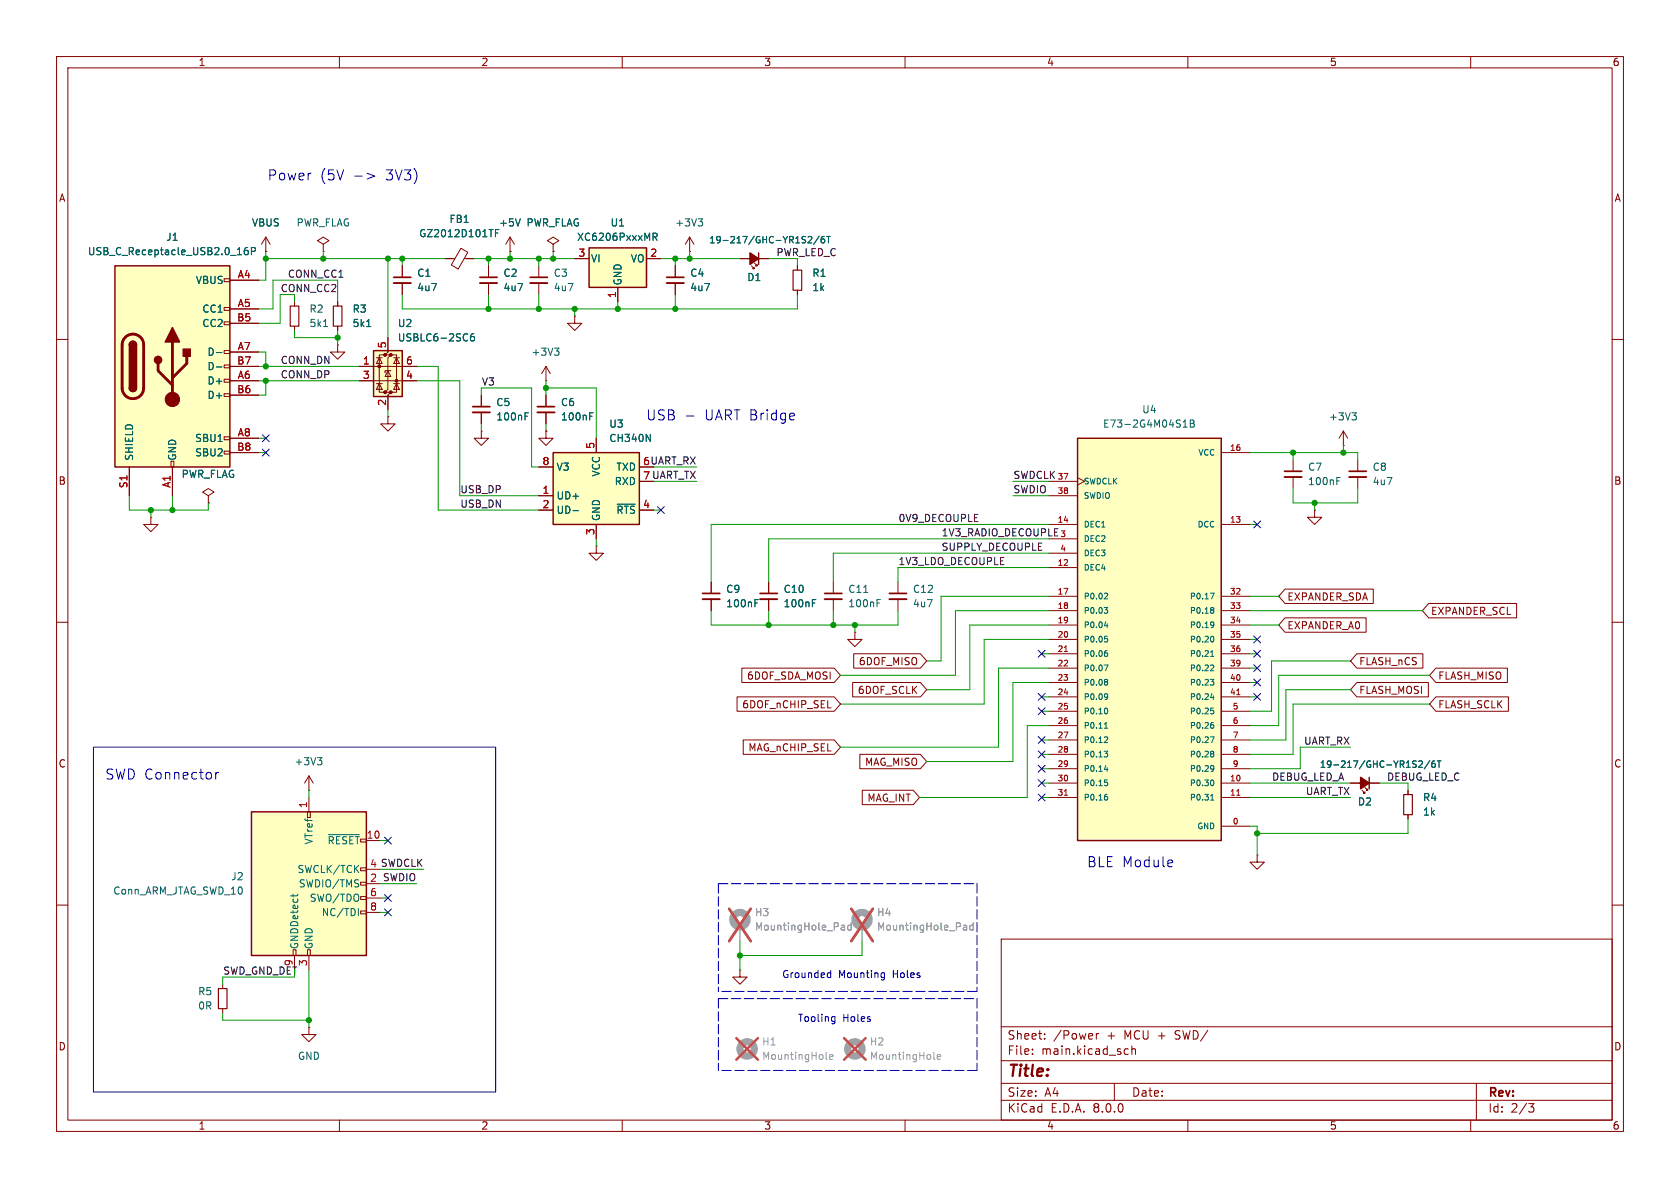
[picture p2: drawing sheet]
<svg xmlns="http://www.w3.org/2000/svg" width="297mm" height="210mm" viewBox="0 0 297 210" stroke-linecap="round" stroke-linejoin="round" font-family="sans-serif">
<g fill="none" stroke="#840000" stroke-width=".18">
<path d="M10 10h277v190h-277zM12 12h273v186h-273zM60 10v2M110 10v2M160 10v2M210 10v2M260 10v2M10 60h2M47 44.5h.1M47 41.9l-.8 1.3M47 41.9v2.6M47 41.9l.8 1.3"/>
<path d="M52.1 53.3v.8M52.1 57.7v.7M59.7 53.3v.8M59.7 57.7v.7M86.4 47v2M86.4 50v2.1M285 60h2M36.8 87.6l1-.6-1-.6-1 .6 1 .6v1.3M36.8 88.9h.1M240 81.3v2M240 84.3v2.1M10 110h2"/>
<path d="M285 110h2M10 160h2M285 160h2M130.8 171.5v1.2h1.3l-1.3 1.3-1.3-1.3h1.3M130.8 171.5h.1M177 166h108v32h-108zM60 198v2M110 198v2M160 198v2M177 194.5h108M177 191.5h108M177 187.5h108"/>
<path d="M177 181.5h108M182.5 186.3v.1M182.5 185.5v.1M184.7 183.6v.1M184.7 182.8v.1M193.8 182.7v1M194.2 182.7l-.2 .1-.2 .2M197 191.5v3M199 185.4l.5 .1M199.5 186.3l-.5 .1M200.1 185.5l.2-.1 .4 .1v.9M200.1 184.9v1.5"/>
<path d="M210 198v2M260 198v2M261 191.5v6.5M270.2 195.1h1l-.5 .6 .4 .1 .1 .5-.3 .3h-.4"/>
</g>
<path d="M51.3 54.1h1.5v3.6h-1.5zM58.9 54.1h1.6v3.6h-1.6z" fill="none" stroke="#840000" stroke-width=".2"/>
<path d="M57.2 57.7h.7M64.8 57.7h.7" fill="none" stroke="#006464" stroke-width=".18"/>
<path d="M84.8 50h3.1M238.5 84.3h3.1" fill="none" stroke="#840000" stroke-width=".33"/>
<path d="M84.8 49h3.1M238.5 83.3h3.1" fill="none" stroke="#840000" stroke-width=".3"/>
<path d="M190.5 77.5h25.4v71.1h-25.4z" fill="#ffffc2"/>
<path d="M190.5 77.5h25.4v71.1h-25.4z" fill="none" stroke="#840000" stroke-width=".25"/>
<g fill="none" stroke="#840000" stroke-width=".18">
<path d="M57.1 43.2l1.1-.7-1.1-.6-1 .6 1 .7v1.3M57.1 44.5h.1M59.7 61v1.2h1.3l-1.3 1.3-1.3-1.3h1.3M59.7 61h.1M237.5 78.7h.1M237.5 76.2l-.8 1.3M237.5 76.2v2.5M237.5 76.2l.8 1.3M185.4 92.7h5.1M185.4 95.3h5.1M185.4 85.1h5.1M185.4 87.6h5.1"/>
<path d="M185.4 97.8h5.1M190.5 84.5l1.3 .6-1.3 .6M215.9 92.7h5.1M215.9 80h5.1M228.6 81.3v2M228.6 84.3v2.1M151.1 111.8v1.2h1.3l-1.3 1.3-1.2-1.3h1.2M151.1 111.8h.1M158.7 102.9v2M158.7 105.9v2.1M185.4 100.3h5.1M185.4 105.4h5.1"/>
<path d="M185.4 108h5.1M185.4 110.5h5.1M185.4 113h5.1M185.4 115.6h5.1M185.4 118.1h5.1M215.9 105.4h5.1M215.9 108h5.1M215.9 110.5h5.1M215.9 113h5.1M215.9 115.6h5.1M215.9 118.1h5.1M185.4 138.4h5.1"/>
<path d="M185.4 120.7h5.1M185.4 123.2h5.1M185.4 125.7h5.1M185.4 128.3h5.1M185.4 130.8h5.1M185.4 133.4h5.1M185.4 135.9h5.1M215.9 138.4h5.1M215.9 120.7h5.1M215.9 123.2h5.1M215.9 125.7h5.1M215.9 128.3h5.1"/>
<path d="M215.9 130.8h5.1M215.9 133.4h5.1M215.9 135.9h5.1M185.4 141h5.1M215.9 141h5.1M215.9 146.1h5.1M222.2 151.1v1.3h1.3l-1.3 1.3-1.2-1.3h1.2M222.2 151.1h.1"/>
</g>
<g fill="none" stroke="#006464" stroke-width=".18">
<path d="M209.2 75.5h.7M209.3 74.5l.2-.3v1.3M210.4 74.2h.5l.2 .3-.2 .3 .2 .2 .1 .3-.3 .2h-.5zM210.4 74.8h.5M239 73h.8l-.4 .5M239.5 73.5l.3 .2v.3l-.3 .2M236.3 85h.5M236.3 84.4h.6M195.2 107.4h.6l-.3 .4M195.2 117.6h.7l-.5 1M195.2 110.6h.7M195.3 112.5h.5"/>
<path d="M195.5 115h.2M195.6 104.9l.2 .1v.3l-.6 .6h.6M195.6 107.8l.2 .2v.2l-.2 .2M195.6 112.9l.2 .2v.2l-.2 .2M195.6 115.4l.2 .2v.2l-.2 .2M195.7 110.3v.7M214 104.9h.6l-.4 1M214 116h.6M214.1 115.3l.2-.3v1M214.2 117.6h.3l.1 .2-.6 .8h.6M214.2 107.4l.4 .2-.2 .2M214.2 109.9l.4 .2-.1 .6-.2 .3"/>
<path d="M214.2 107.8h.2M214.3 112.5a.64 .64 0 0 1 0 1M214.4 107.8l.2 .4-.4 .2M214.6 110.4l-.4 .2M195.2 132.8h.6l-.3 .4M195.2 128.7h.6M195.2 136h.7M195.3 137.9h.5M195.3 128l.2-.3v1M195.6 125.2a.64 .64 0 0 1 0 1M195.6 120.1l.2 .2-.2 .2 .2 .4-.2 .2M195.6 122.6l.2 .2v.6l-.2 .2"/>
<path d="M195.6 130.3l.2 .1v.3l-.6 .6h.6M195.6 133.2l.2 .2v.2l-.2 .2M195.6 138.3l.2 .2v.2l-.2 .2M195.7 135.7v.7M195.8 123.1l-.2 .2M214 120.1h.6l-.3 .4 .2 .1 .1 .3-.2 .2h-.3M214 130.3h.6l-.4 1M214 123.3h.6M214.1 125.2h.4M214.2 125.6h.2l.2 .2-.1 .3-.3 .1M214.2 128.1l.4 .2-.1 .3-.3 .1M214.2 132.8l.4 .2-.2 .2"/>
<path d="M214.2 135.3l.4 .2-.1 .6-.2 .3M214.2 133.2h.2M214.3 127.7h.2M214.3 137.9a.64 .64 0 0 1 0 1M214.4 133.2l.2 .4-.4 .2M214.5 123v.7M214.6 135.8l-.4 .2M195.5 140.4h.2M195.6 140.8l.2 .2v.2l-.2 .2M214 141.4h.6M214.1 140.7l.2-.3v1"/>
</g>
<path d="M188.2 115.2h.5M218.6 122.8h.6M188.2 140.6h.5M218.6 140.6h.6" fill="none" stroke="#a90000" stroke-width=".18"/>
<path d="M227.1 84.3h3M157.2 105.9h3.1" fill="none" stroke="#840000" stroke-width=".33"/>
<path d="M227.1 83.3h3M157.2 104.9h3.1" fill="none" stroke="#840000" stroke-width=".3"/>
<path d="M20.3 47h20.3v35.6h-20.3z" fill="#ffffc2"/>
<g fill="none" stroke="#840000" stroke-width=".18">
<path d="M39.6 56.9h1v.5h-1zM39.6 54.4h1v.5h-1zM39.6 49.3h1v.5h-1zM40.6 49.5h5.1M40.6 54.6h5.1M40.6 57.2h5.1M39.6 79.8h1v.5h-1zM39.6 77.2h1v.5h-1zM39.6 69.6h1v.5h-1zM39.6 67.1h1v.5h-1zM39.6 64.5h1v.5h-1zM39.6 62h1v.5h-1z"/>
<path d="M40.6 67.3h5.1M40.6 62.2h5.1M40.6 77.5h5.1M40.6 69.9h5.1M40.6 64.8h5.1M68.6 73.7v1.2h1.2l-1.2 1.3-1.3-1.3h1.3M68.6 73.7h.1M22.9 82.6v5M30.2 81.5h.5v1.1h-.5zM30.5 82.6v5M40.6 80h5.1"/>
</g>
<path d="M20.3 47h20.3v35.6h-20.3zM22.9 68.6a.64 .64 0 0 0 .6 .6 .64 .64 0 0 0 .6-.6M22.9 61a.64 .64 0 0 1 .6-.7 .64 .64 0 0 1 .6 .7" fill="none" stroke="#840000" stroke-width=".25"/>
<path d="M22.1 59.6a1.91 1.91 0 0 1 2.1-.4 1.91 1.91 0 0 1 1.2 1.8v7.6a1.91 1.91 0 0 1-1.9 1.9 1.91 1.91 0 0 1-1.9-1.9v-7.8l.2-.6zM27.9 64.3v1.2l2.6 2.6M30.5 60.5v10.1M33 63v1.3l-2.5 2.5" fill="none" stroke="#840000" stroke-width=".51"/>
<g fill="#840000" stroke="#840000" stroke-width=".25">
<path d="M22.9 68.6h1.2a.64 .64 0 0 1-.6 .6 .64 .64 0 0 1-.6-.6z"/>
<path d="M22.9 61h1.2v7.6h-1.2z"/>
<path d="M23 60.5a.64 .64 0 0 1 .7-.1 .64 .64 0 0 1 .4 .6h-1.2z"/>
<path d="M30.5 57.9l1.2 2.6h-2.5z"/>
<path d="M32.4 61.7h1.3v1.3h-1.3z"/>
<circle cx="27.9" cy="63.6" r=".63"/>
</g>
<circle cx="30.5" cy="70.6" r="1.27" fill="#840000" stroke="#840000" stroke-width=".18"/>
<path d="M43.8 43.8h-.4a.86 .86 0 0 0 0 1.2l.4-.1 .1-.4-.2-.3-.4 .1-.1 .2M44.4 44.4h.7l.1-.2-.1-.3-.7-.1v1.2M38.3 62.3h.9M38.3 64.9h.9" fill="none" stroke="#006464" stroke-width=".18"/>
<path d="M66 62h5.1v8.1h-5.1z" fill="#ffffc2"/>
<g fill="#840000" stroke="#840000" stroke-width=".18">
<circle cx="67.1" cy="64.8" r=".25"/>
<circle cx="68.1" cy="69.3" r=".25"/>
<circle cx="68.1" cy="62.7" r=".25"/>
<circle cx="69.1" cy="69.3" r=".25"/>
<circle cx="69.1" cy="62.7" r=".25"/>
<circle cx="70.1" cy="67.3" r=".25"/>
</g>
<g fill="none" stroke="#840000" stroke-width=".18">
<path d="M68.6 59.7v2.5l-.5 .5h1l-.5 .5v5.6l-.5 .5h1l-.5 .6v2.5M101.6 55.9v1.3h1.3l-1.3 1.2-1.3-1.2h1.3M101.6 55.9h.1M119.4 47v2M119.4 50v2.1M121.9 44.5h.1M121.9 41.9l-.7 1.3M121.9 41.9v2.6M121.9 41.9l.8 1.3M130.8 45.7h5.1M132.8 47l.5 .5h-.2h.2v-.3M133.3 46.5l.6 .5h-.3h.3v-.3"/>
<path d="M141 47v.8M141 51.3v.8M63.5 67.3h10.2M63.5 64.8h10.2M66.5 67.8h1.1M66.5 63.2h1.1M67.1 63.2l.5 1.1h-1.1zM67.1 67.8l.5 1h-1.1zM68.1 62.7h-1v6.6h1M68.6 65.5l.5 1h-1zM69.1 65.5h-1v.4M69.1 62.7h1v6.6h-1"/>
<path d="M69.6 67.8h1M69.6 63.2h1M70.1 67.8l.5 1h-1zM70.1 63.2l.5 1.1h-1zM85.1 76.2v1.3h1.3l-1.3 1.2-1.3-1.2h1.3M85.1 76.2h.1M85.1 69.9v2M85.1 72.9v2M232.4 90.2v1.2h1.3l-1.3 1.3-1.3-1.3h1.3M232.4 90.2h.1M238.8 138.4h5M240.8 139.7l.5 .5h-.3h.3v-.2"/>
<path d="M241.3 139.2l.5 .5h-.2h.2v-.3M248.9 139.7v.8M248.9 144v.8"/>
</g>
<path d="M134.1 44.7v2M66 62h5.1v8.1h-5.1zM242.1 137.4v2" fill="none" stroke="#840000" stroke-width=".25"/>
<g fill="none" stroke="#006464" stroke-width=".18">
<path d="M123.4 38.7h.8l-.4 .5M124 39.2l.2 .2v.3l-.2 .2M83.8 59l-.4 .1a.85 .85 0 0 0 0 1.2l.4-.2 .1-.4-.3-.2h-.3l-.1 .2M142.9 41.9l.4-.1 .2 .3-.7 .8h.7M144.8 41.7l-1 1.5M145.7 41.8l-.3 .1-.2 .2v.6l.2 .2 .4-.1v-.4l-.1-.1-.3-.1-.2 .2M146.1 41.8h.7M146.5 41.8v1.1M92.8 73.6h.4M92.8 73h.6M250.8 134.6l.5-.1 .2 .3-.7 .8h.7M252.8 134.5l-1 1.4"/>
<path d="M253.6 134.5l-.3 .1-.1 .2-.1 .6 .2 .2 .4-.1 .1-.3-.2-.2-.3-.1-.2 .3M254.1 134.5h.6M254.4 134.5v1.1"/>
</g>
<g fill="#840000" stroke="#840000" stroke-width=".25">
<path d="M240.5 137.4l1.6 1-1.6 1z"/>
<path d="M132.6 44.7l1.5 1-1.5 1z"/>
</g>
<path d="M140.2 47.8h1.5v3.5h-1.5zM248.2 140.5h1.5v3.5h-1.5z" fill="none" stroke="#840000" stroke-width=".2"/>
<path d="M117.9 50h3M83.6 72.9h3" fill="none" stroke="#840000" stroke-width=".33"/>
<path d="M117.9 49h3M83.6 71.9h3" fill="none" stroke="#840000" stroke-width=".3"/>
<path d="M104.1 43.8h10.2v7h-10.2z" fill="#ffffc2"/>
<path d="M104.1 43.8h10.2v7h-10.2z" fill="none" stroke="#840000" stroke-width=".25"/>
<path d="M101.6 45.7h2.5M109.2 50.8v2.5M114.3 45.7h2.5M96.5 76.2v1.3h1.3l-1.3 1.2-1.3-1.2h1.3M96.5 76.2h.1M96.5 69.9v2M96.5 72.9v2M105.4 96.5v1.3h1.3l-1.3 1.3-1.3-1.3h1.3M105.4 96.5h.1M125.7 102.9v2M125.7 105.9v2.1" fill="none" stroke="#840000" stroke-width=".18"/>
<path d="M115.4 41.9l.7-.1 .1-.2-.1-.3-.7-.1v1.3M115.8 41.9l.4 .6M104.3 73.6h.4M104.3 73h.6M133.5 106.6h.4M133.5 106h.6" fill="none" stroke="#006464" stroke-width=".18"/>
<path d="M95 72.9h3M124.2 105.9h3.1" fill="none" stroke="#840000" stroke-width=".33"/>
<path d="M95 71.9h3M124.2 104.9h3.1" fill="none" stroke="#840000" stroke-width=".3"/>
<path d="M97.8 80h15.2v12.7h-15.2z" fill="#ffffc2"/>
<path d="M97.8 80h15.2v12.7h-15.2z" fill="none" stroke="#840000" stroke-width=".25"/>
<path d="M105.4 77.5v2.5M26.7 91.4v1.3h1.2l-1.2 1.3-1.3-1.3h1.3M26.7 91.4h.1M95.2 87.6h2.6M95.2 90.2h2.6M95.2 82.6h2.6M105.4 92.7v2.6M113 90.2h2.6M113 82.6h2.6M113 85.1h2.6M54.6 181.6v1.3h1.3l-1.3 1.3-1.3-1.3h1.3M54.6 181.6h.1" fill="none" stroke="#840000" stroke-width=".18"/>
<path d="M114.2 76.8l.8 1.2v-1.2M101.3 90.3h1M109.1 89.1h3.2" fill="none" stroke="#006464" stroke-width=".18"/>
<path d="M44.4 143.5h20.4v25.4h-20.4z" fill="#ffffc2"/>
<path d="M44.4 143.5h20.4v25.4h-20.4z" fill="none" stroke="#840000" stroke-width=".25"/>
<g fill="none" stroke="#840000" stroke-width=".18">
<path d="M40.6 49.5h5.1M40.6 54.6h5.1M40.6 57.2h5.1M47 44.5h.1M59.7 53.3v.8M59.7 57.7v.7M68.6 59.7v2.5M71.1 47v2M71.1 50v2.1M78.7 45.7h1.7M81.5 43.9l1.2 .7-1.7 2.9-1.2-.7zM82.1 45.7h1.7"/>
<path d="M86.4 47v2M86.4 50v2.1M90.2 44.5h.1M90.2 41.9l-.8 1.3M90.2 41.9v2.6M90.2 41.9l.7 1.3M95.2 47v2M95.2 50v2.1M97.8 43.2l1-.7-1-.6-1 .6 1 .7v1.3M97.8 44.5h.1M101.6 45.7h2.5M109.2 50.8v2.5"/>
<path d="M114.3 45.7h2.5M119.4 47v2M119.4 50v2.1M130.8 45.7h1.8M134.1 45.7h1.8M141 47v.8M141 51.3v.8M40.6 67.3h5.1M40.6 62.2h5.1M40.6 77.5h5.1M40.6 69.9h5.1M40.6 64.8h5.1"/>
<path d="M63.5 67.3h2.5M63.5 64.8h2.5M68.6 69.9v2.5M71.1 67.3h2.6M71.1 64.8h2.6M85.1 69.9v2M85.1 72.9v2M96.5 67.3h.1M96.5 76.2h.1M96.5 64.8l-.7 1.2M96.5 64.8v2.5M96.5 69.9v2"/>
<path d="M96.5 72.9v2M96.5 64.8l.8 1.2M105.4 77.5v2.5M22.9 82.6v5M30.5 82.6v5M36.8 88.9h.1M40.6 80h5.1M95.2 87.6h2.6M95.2 90.2h2.6M95.2 82.6h2.6M105.4 92.7v2.6M113 90.2h2.6"/>
<path d="M113 82.6h2.6M113 85.1h2.6M125.7 102.9v2M125.7 105.9v2.1M131.1 118.1h16.4l1.1 1.3-1.1 1.3h-16.4zM135.9 102.9v2M135.9 105.9v2.1M147.3 102.9v2M147.3 105.9v2.1M150.9 115.6h11.8l1.1 1.2-1.1 1.3h-11.8zM227.2 104.1h15.6v2.6h-15.6l-1.1-1.3zM227.2 109.2h14.3v2.6h-14.3l-1.1-1.3z"/>
<path d="M239.9 115.6h11.6v2.5h-11.6l-1.1-1.3zM252.6 106.7h15.5v2.5h-15.5l-1.1-1.2zM253.8 118.1h12.7v2.6h-12.7l-1.1-1.3zM54.6 139.7h.1M54.6 137.2v2.5M54.6 137.2l-.8 1.2M54.6 137.2l.8 1.2M130.3 123.2h17.2l1.1 1.3-1.1 1.2h-17.2zM131.4 130.8h16.1l1.1 1.3-1.1 1.3h-16.1zM146.3 125.1h.6M150.7 120.6h12l1.1 1.3-1.1 1.3h-12zM152 133.3h10.7l1.1 1.3-1.1 1.3h-10.7z"/>
<path d="M152.4 139.7h9l1.2 1.3-1.2 1.2h-9zM238.8 138.4h1.7M239.9 120.6h12.6v2.6h-12.6l-1.1-1.3zM242.1 138.4h1.7M248.9 139.7v.8M253.8 123.2h12.9v2.5h-12.9l-1.1-1.2zM54.4 143.5h.5v1h-.5zM54.6 141v2.5M63.8 153.4h1v.5h-1zM63.8 158.5h1v.5h-1zM63.8 156h1v.5h-1zM64.8 148.6h2.5"/>
<path d="M64.8 156.2h2.5M64.8 158.8h2.5M248.9 144v.8M39.4 174v.8M39.4 178.3v.8M51.8 167.9h.5v1h-.5zM52.1 168.9v2.6M54.4 167.9h.5v1h-.5zM54.6 168.9v2.6M63.8 161h1v.5h-1zM64.8 161.3h2.5"/>
</g>
<g fill="none" stroke="#006464" stroke-width=".18">
<path d="M92 38.7l-.4 1.2M43.8 43.8h-.4a.86 .86 0 0 0 0 1.2l.4-.1 .1-.4-.2-.3-.4 .1-.1 .2M44.4 44.4h.7l.1-.2-.1-.3-.7-.1v1.2M64.8 57.7h.7M83.8 59l-.4 .1a.85 .85 0 0 0 0 1.2l.4-.2 .1-.4-.3-.2h-.3l-.1 .2M87.6 41.2h.4M87.6 40.6v1.3M115.4 41.9l.7-.1 .1-.2-.1-.3-.7-.1v1.3M115.8 41.9l.4 .6M142.9 41.9l.4-.1 .2 .3-.7 .8h.7M144.8 41.7l-1 1.5M145.7 41.8l-.3 .1-.2 .2v.6l.2 .2 .4-.1v-.4l-.1-.1-.3-.1-.2 .2"/>
<path d="M146.1 41.8h.7M146.5 41.8v1.1M38.3 62.3h.9M38.3 64.9h.9M92.8 73.6h.4M92.8 73h.6M98 61.5h.8l-.4 .5M98.6 62l.2 .3v.3l-.2 .2M104.3 73.6h.4M104.3 73h.6M114.2 76.8l.8 1.2v-1.2M101.3 90.3h1"/>
<path d="M109.1 89.1h3.2M133.5 106.6h.4M133.5 106h.6M143.6 106.6h.4M143.6 106h.6M152.7 104.7h.7M155.1 106.6h.4M155.1 106h.6M56.1 133.9h.8l-.4 .5M56.7 134.4l.2 .3v.3l-.2 .2M250.8 134.6l.5-.1 .2 .3-.7 .8h.7M252.8 134.5l-1 1.4"/>
<path d="M253.6 134.5l-.3 .1-.1 .2-.1 .6 .2 .2 .4-.1 .1-.3-.2-.2-.3-.1-.2 .3M254.1 134.5h.6M254.4 134.5v1.1M51.8 158.1v.4M52.6 158.1v.2M58 147.5h5.5M63.4 160.6v1.3"/>
</g>
<path d="M38.6 174.8h1.5v3.5h-1.5z" fill="none" stroke="#840000" stroke-width=".2"/>
<path d="M69.6 50h3M93.7 50h3.1M134.4 105.9h3M145.8 105.9h3" fill="none" stroke="#840000" stroke-width=".33"/>
<path d="M69.6 49h3M93.7 49h3.1M134.4 104.9h3M145.8 104.9h3" fill="none" stroke="#840000" stroke-width=".3"/>
<g fill="none" stroke="#a1a1a1" stroke-width="1.3">
<circle cx="130.8" cy="162.6" r="1.27"/>
<circle cx="152.4" cy="162.6" r="1.27"/>
<circle cx="132.1" cy="185.4" r="1.27"/>
<circle cx="151.1" cy="185.4" r="1.27"/>
</g>
<g fill="none" stroke="#989898" stroke-width=".18">
<path d="M148.9 163.6h.2l.2 .1v.7M149.3 164.3l-.4 .1M149.3 163.9h-.4M150.5 163.6h-.4l-.3 .2 .2 .5h.5M150.5 163.1v1.3M170.5 163.6h.2l.2 .1v.7M170.9 164.3l-.4 .1M170.9 163.9h-.4M172 163.6h-.3l-.3 .2 .2 .5h.4M172 163.1v1.3M146 187.1l.2 .2M146.6 186.8l.6-.1v-.2l-.4-.1-.2 .2 .1 .6h.5"/>
<path d="M165.1 187.1l.2 .2M165.7 186.8l.6-.1-.1-.2-.3-.1-.2 .2 .1 .6h.4"/>
</g>
<path d="M128.9 160.7l3.8 5.7M132.7 160.7l-3.8 5.7M150.5 160.7l3.8 5.7M154.3 160.7l-3.8 5.7M130.2 183.5l3.8 3.8M134 183.5l-3.8 3.8M149.2 183.5l3.8 3.8M153 183.5l-3.8 3.8" fill="none" stroke="#e65255" stroke-width=".46"/>
<path d="M130.8 163.8v2.6M152.4 163.8v2.6" fill="none" stroke="#a1a1a1" stroke-width=".18"/>
<g fill="none" stroke="#0000c2" stroke-width=".18">
<path d="M62.7 31.1h1.4M64.9 30.6l1.4 .5-1.4 .5M121.3 73.5h1.4M16.5 132.1h71.1v60.9h-71.1zM38.1 136.5v1.2M38.7 136.5l-.4 .1-.2 .3M207.2 152.1l.1 .4-.8 .1M146.5 172h.4M146.9 171.5v1.3M146.9 172.8h-.4M147.2 179.7l.4 .1M147.6 179.7v1l-.1 .2-.3 .1"/>
<path d="M156 172h.4M156.4 172.8h-.4M156.4 172v1l-.2 .2h-.3M147.6 180.5l-.4 .1"/>
</g>
<path d="M127 156.2v19.1M127 156.2h45.7M172.7 156.2v19.1M127 176.5h45.7M127 176.5v12.7M172.7 176.5v12.7M172.7 175.3h-45.7M172.7 189.2h-45.7" fill="none" stroke="#0000c2" stroke-width=".18" stroke-dasharray="1.7 .6"/>
<g fill="none" stroke="#009600" stroke-width=".18">
<path d="M47 44.5v5h-1.3M47 45.7h31.7M49.5 52.1v5.1h-3.8M52.1 52.1v1.2M52.1 58.4v1.3h7.6M57.1 44.5v1.2M59.7 53.3v-3.8h-11.4v5.1h-2.6M59.7 58.4v2.6M68.6 45.7v14M71.1 52.1v2.5h69.9v-2.5M71.1 45.7v1.3M83.8 45.7h17.8"/>
<path d="M86.4 45.7v1.3M86.4 52.1v2.5M90.2 44.5v1.2M95.2 45.7v1.3M95.2 52.1v2.5M97.8 44.5v1.2M101.6 54.6v1.3M109.2 53.3v1.3M116.8 45.7h14M119.4 45.7v1.3M119.4 52.1v2.5M121.9 44.5v1.2"/>
<path d="M135.9 45.7h5.1v1.3M45.7 62.2h1.3v2.6M45.7 64.8h17.8M45.7 67.3h17.8M45.7 77.5h1.3M47 67.3v2.6h-1.3M68.6 72.4v1.3M73.7 67.3h7.6v20.3h13.9M73.7 64.8h3.8v25.4h17.7M85.1 69.9v-1.3h8.9v14h1.2M85.1 74.9v1.3M96.5 67.3v2.6"/>
<path d="M96.5 74.9v1.3M96.5 68.6h8.9v8.9M237.5 78.7v1.3M22.9 87.6v2.6h13.9v-1.3M26.7 90.2v1.2M30.5 87.6v2.6M45.7 80h1.3M105.4 95.3v1.2M115.6 85.1h7.6M115.6 90.2h1.2M115.6 82.6h7.6M179.1 85.1h6.3"/>
<path d="M179.1 87.6h6.3M185.4 95.3h-49.5v7.6M185.4 97.8h-38.1v5.1M185.4 92.7h-59.7v10.2M221 92.7h1.2M221 80h19v1.3M228.6 80v1.3M228.6 86.4v2.5h11.4v-2.5M232.4 88.9v1.3M125.7 108v2.5h33v-2.5M135.9 108v2.5M147.3 108v2.5"/>
<path d="M151.1 110.5v1.3M184.1 115.6h1.3M185.4 110.5h-14v11.4h-7.6M185.4 108h-16.5v11.4h-20.3M185.4 113h-11.4v11.5h-25.4M185.4 118.1h-8.9v14h-27.9M185.4 105.4h-19v11.4h-2.6M185.4 100.3h-26.7v2.6M221 110.5h5.1M221 113h1.2M221 115.6h1.2M221 118.1h1.2"/>
<path d="M221 105.4h5.1M221 108h30.5M238.8 116.8h-14v8.9h-3.8M252.7 119.4h-26.6v8.9h-5.1M54.6 139.7v1.3M184.1 130.8h1.3M184.1 135.9h1.3M184.1 133.4h1.3M184.1 123.2h1.3M184.1 125.7h1.3M184.1 138.4h1.3M185.4 128.3h-3.8v12.7h-19"/>
<path d="M185.4 120.7h-6.3v13.9h-15.3M221 120.7h1.2M221 123.2h1.2M221 138.4h17.8M238.8 121.9h-11.5v8.9h-6.3M238.8 132.1h-8.9v3.8h-8.9M243.8 138.4h5.1v1.3M252.7 124.5h-24.1v8.9h-7.6M67.3 153.7h7.6M67.3 156.2h6.4M67.3 158.8h1.3M67.3 148.6h1.3"/>
<path d="M184.1 141h1.3M221 141h17.8M221 146.1h1.2v5M248.9 144.8v2.5h-26.7M39.4 179.1v1.2h15.2M52.1 172.7h-12.7v1.3M54.6 171.5v10.1M67.3 161.3h1.3M130.8 166.4v5.1M152.4 166.4v2.5h-21.6"/>
</g>
<g fill="none" stroke="#000084" stroke-width=".18">
<path d="M46.4 79.4l1.2 1.2M46.4 76.9l1.2 1.2M47.6 79.4l-1.2 1.2M47.6 76.9l-1.2 1.2M116.2 89.6l1.2 1.2M117.4 89.6l-1.2 1.2M221.6 92.1l1.3 1.2M222.9 92.1l-1.3 1.2M183.5 115l1.3 1.2M184.8 115l-1.3 1.2M221.6 117.5l1.3 1.2M221.6 115l1.3 1.2"/>
<path d="M221.6 112.4l1.3 1.2M222.9 117.5l-1.3 1.2M222.9 115l-1.3 1.2M222.9 112.4l-1.3 1.2M183.5 122.6l1.3 1.2M183.5 130.2l1.3 1.2M183.5 137.8l1.3 1.2M183.5 125.1l1.3 1.2M183.5 132.7l1.3 1.3M183.5 135.3l1.3 1.2M184.8 130.2l-1.3 1.2M184.8 122.6l-1.3 1.2"/>
<path d="M184.8 137.8l-1.3 1.2M184.8 125.1l-1.3 1.2M184.8 132.7l-1.3 1.3M184.8 135.3l-1.3 1.2M221.6 120l1.3 1.3M221.6 122.6l1.3 1.2M222.9 120l-1.3 1.3M222.9 122.6l-1.3 1.2M68 158.1l1.2 1.3M68 148l1.2 1.2M69.2 158.1l-1.2 1.3M69.2 148l-1.2 1.2"/>
<path d="M183.5 140.4l1.3 1.2M184.8 140.4l-1.3 1.2M68 160.7l1.2 1.2M69.2 160.7l-1.2 1.2"/>
</g>
<g fill="#009600" stroke="#009600" stroke-width=".18">
<circle cx="222.2" cy="147.3" r=".46"/>
<circle cx="151.1" cy="110.5" r=".46"/>
<circle cx="130.8" cy="168.9" r=".46"/>
<circle cx="232.4" cy="88.9" r=".46"/>
<circle cx="228.6" cy="80" r=".46"/>
<circle cx="237.5" cy="80" r=".46"/>
<circle cx="47" cy="45.7" r=".46"/>
<circle cx="57.1" cy="45.7" r=".46"/>
<circle cx="68.6" cy="45.7" r=".46"/>
<circle cx="71.1" cy="45.7" r=".46"/>
<circle cx="59.7" cy="59.7" r=".46"/>
<circle cx="47" cy="64.8" r=".46"/>
<circle cx="47" cy="67.3" r=".46"/>
<circle cx="101.6" cy="54.6" r=".46"/>
<circle cx="109.2" cy="54.6" r=".46"/>
<circle cx="121.9" cy="45.7" r=".46"/>
<circle cx="119.4" cy="54.6" r=".46"/>
<circle cx="119.4" cy="45.7" r=".46"/>
<circle cx="135.9" cy="110.5" r=".46"/>
<circle cx="147.3" cy="110.5" r=".46"/>
<circle cx="96.5" cy="68.6" r=".46"/>
<circle cx="26.7" cy="90.2" r=".46"/>
<circle cx="54.6" cy="180.3" r=".46"/>
<circle cx="30.5" cy="90.2" r=".46"/>
<circle cx="95.2" cy="45.7" r=".46"/>
<circle cx="97.8" cy="45.7" r=".46"/>
<circle cx="95.2" cy="54.6" r=".46"/>
<circle cx="86.4" cy="54.6" r=".46"/>
<circle cx="90.2" cy="45.7" r=".46"/>
<circle cx="86.4" cy="45.7" r=".46"/>
</g>
<text font-size="2.8" fill="#840000" x="178" y="190.9">Title:</text>
<g font-size="2.5" fill="#0000c2">
<text x="47.2" y="32.1">Power</text>
<text x="56.6" y="32.1">(5V</text>
<text x="68.3" y="32.1">3V3)</text>
<text x="114.2" y="74.5">USB -</text>
<text x="124.6" y="74.5">UART Bridge</text>
<text x="18.5" y="138">SWD Connector</text>
<text x="192.1" y="153.5">BLE Module</text>
</g>
<g font-size="2.1" fill="#840000">
<text x="178" y="184">Sheet:</text>
<text x="186.2" y="184">/Power</text>
<text x="195.7" y="184">+</text>
<text x="198.9" y="184">MCU +</text>
<text x="208.1" y="184">SWD/</text>
<text x="178" y="186.7">File:</text>
<text x="184.1" y="186.7">main.kicad_sch</text>
<text x="178" y="196.9">KiCad</text>
<text x="178" y="194.1">Size:</text>
<text x="184.7" y="194.1">A4</text>
<text x="185.7" y="196.9">E.D.A.</text>
<text x="193.3" y="196.9">8.0.0</text>
<text x="200" y="194.1">Date:</text>
<text x="263" y="194.3">Rev:</text>
<text x="263" y="196.9">Id:</text>
<text x="267.1" y="196.9">2/3</text>
</g>
<g font-size="1.8" fill="#840000">
<text x="35" y="11.9">1</text>
<text x="85" y="11.9">2</text>
<text x="135" y="11.9">3</text>
<text x="185" y="11.9">4</text>
<text x="235" y="11.9">5</text>
<text x="285" y="11.9">6</text>
<text x="10.3" y="35.9">A</text>
<text x="285.3" y="35.9">A</text>
<text x="10.3" y="85.9">B</text>
<text x="285.3" y="85.9">B</text>
<text x="227.5" y="106.4">EXPANDER_SDA</text>
<text x="227.5" y="111.4">EXPANDER_A0</text>
<text x="252.9" y="108.9">EXPANDER_SCL</text>
<text x="151.7" y="117.8">6DOF_MISO</text>
<text x="240.2" y="117.8">FLASH_nCS</text>
<text x="131.1" y="125.4">6DOF_nCHIP_SEL</text>
<text x="132" y="120.3">6DOF_SDA_MOSI</text>
<text x="151.6" y="122.9">6DOF_SCLK</text>
<text x="240.2" y="122.9">FLASH_MOSI</text>
<text x="254.2" y="125.4">FLASH_SCLK</text>
<text x="254.2" y="120.3">FLASH_MISO</text>
<text x="10.3" y="135.9">C</text>
<text x="132.2" y="133">MAG_nCHIP_SEL</text>
<text x="152.8" y="135.6">MAG_MISO</text>
<text x="285.3" y="135.9">C</text>
<text x="153.2" y="141.9">MAG_INT</text>
<text x="10.3" y="185.9">D</text>
<text x="285.3" y="185.9">D</text>
<text x="35" y="199.9">1</text>
<text x="85" y="199.9">2</text>
<text x="135" y="199.9">3</text>
<text x="185" y="199.9">4</text>
<text x="235" y="199.9">5</text>
<text x="285" y="199.9">6</text>
</g>
<g font-size="1.8" fill="#006464">
<text x="44.4" y="40.2">VBUS</text>
<text x="52.3" y="40.2">PWR_FLAG</text>
<text x="79.4" y="39.6">FB1</text>
<text x="88.1" y="40.2">+5V</text>
<text x="93" y="40.2">PWR_FLAG</text>
<text x="107.8" y="40.2">U1</text>
<text x="119.3" y="40.2">+3V3</text>
<text x="15.4" y="45.3">USB_C_Receptacle_USB2.0_16P</text>
<text x="29.3" y="42.8">J1</text>
<text x="74" y="42.1">GZ2012D101TF</text>
<text x="101.9" y="42.8">XC6206PxxxMR</text>
<text x="104.4" y="46.6">VI</text>
<text x="111.4" y="46.6">VO</text>
<text x="34.5" y="50.4">VBUS</text>
<text x="73.7" y="49.1">C1</text>
<text x="73.7" y="51.7">4u7</text>
<text x="88.9" y="49.1">C2</text>
<text x="88.9" y="51.7">4u7</text>
<text x="97.8" y="49.1">C3</text>
<text x="97.8" y="51.7">4u7</text>
<text x="110.1" y="50.5" transform="rotate(-90 110.1 50.5)">GND</text>
<text x="121.9" y="49.1">C4</text>
<text x="121.9" y="51.7">4u7</text>
<text x="132" y="49.9">D1</text>
<text x="143.5" y="49.1">R1</text>
<text x="143.5" y="51.7">1k</text>
<text x="35.7" y="55.5">CC1</text>
<text x="35.7" y="58">CC2</text>
<text x="54.6" y="55.5">R2</text>
<text x="54.6" y="58">5k1</text>
<text x="62.2" y="55.5">R3</text>
<text x="62.2" y="58">5k1</text>
<text x="70.2" y="58">U2</text>
<text x="36.6" y="63.1">D-</text>
<text x="36.6" y="65.6">D-</text>
<text x="70.2" y="60.6">USBLC6-2SC6</text>
<text x="93.9" y="63.1">+3V3</text>
<text x="36.6" y="68.2">D+</text>
<text x="36.6" y="70.7">D+</text>
<text x="87.6" y="72">C5</text>
<text x="99.1" y="72">C6</text>
<text x="87.6" y="74.5">100nF</text>
<text x="99.1" y="74.5">100nF</text>
<text x="107.6" y="75.8">U3</text>
<text x="194.9" y="75.8">E73-2G4M04S1B</text>
<text x="201.8" y="73.3">U4</text>
<text x="234.8" y="74.5">+3V3</text>
<text x="23.7" y="81.5" transform="rotate(-90 23.7 81.5)">SHIELD</text>
<text x="31.3" y="81.5" transform="rotate(-90 31.3 81.5)">GND</text>
<text x="34.4" y="78.3">SBU1</text>
<text x="34.4" y="80.9">SBU2</text>
<text x="98.3" y="83.4">V3</text>
<text x="107.6" y="78.3">CH340N</text>
<text x="108.9" y="83.4">TXD</text>
<text x="231.1" y="83.4">C7</text>
<text x="242.6" y="83.4">C8</text>
<text x="32" y="84.7">PWR_FLAG</text>
<text x="98.3" y="88.5">UD+</text>
<text x="106.3" y="84.3" transform="rotate(-90 106.3 84.3)">VCC</text>
<text x="108.6" y="86">RXD</text>
<text x="231.1" y="86">100nF</text>
<text x="242.6" y="86">4u7</text>
<text x="98.3" y="91">UD-</text>
<text x="106.3" y="92.2" transform="rotate(-90 106.3 92.2)">GND</text>
<text x="108.9" y="91">~{RTS}</text>
<text x="128.3" y="105">C9</text>
<text x="128.3" y="107.5">100nF</text>
<text x="138.4" y="107.5">100nF</text>
<text x="138.4" y="105">C10</text>
<text x="149.9" y="107.5">100nF</text>
<text x="149.9" y="105">C11</text>
<text x="161.3" y="105">C12</text>
<text x="161.3" y="107.5">4u7</text>
<text x="52" y="135.5">+3V3</text>
<text x="240" y="142.6">D2</text>
<text x="251.5" y="141.8">R4</text>
<text x="55.5" y="149.4" transform="rotate(-90 55.5 149.4)">VTref</text>
<text x="57.8" y="149.5">~{RESET}</text>
<text x="251.5" y="144.4">1k</text>
<text x="40.8" y="155.8">J2</text>
<text x="52.5" y="154.5">SWCLK/TCK</text>
<text x="19.9" y="158.3">Conn_ARM_JTAG_SWD_10</text>
<text x="52.7" y="157.1">SWDIO/TMS</text>
<text x="54.7" y="159.6">SWO/TDO</text>
<text x="52.9" y="167.9" transform="rotate(-90 52.9 167.9)">GNDDetect</text>
<text x="55.5" y="167.9" transform="rotate(-90 55.5 167.9)">GND</text>
<text x="56.8" y="162.2">NC/TDI</text>
<text x="34.9" y="176.1">R5</text>
<text x="34.9" y="178.7">0R</text>
<text x="52.6" y="187.6">GND</text>
</g>
<g font-size="1.8" fill="#a90000">
<text x="102.2" y="45.5">3</text>
<text x="114.9" y="45.5">2</text>
<text x="41.9" y="49.3">A4</text>
<text x="109" y="52.8" transform="rotate(-90 109 52.8)">1</text>
<text x="41.8" y="56.9">B5</text>
<text x="41.9" y="54.4">A5</text>
<text x="41.8" y="64.5">B7</text>
<text x="41.9" y="62">A7</text>
<text x="64.1" y="64.5">1</text>
<text x="68.3" y="61.7" transform="rotate(-90 68.3 61.7)">5</text>
<text x="71.7" y="64.5">6</text>
<text x="41.8" y="69.6">B6</text>
<text x="41.9" y="67.1">A6</text>
<text x="64.1" y="67.1">3</text>
<text x="68.3" y="71.8" transform="rotate(-90 68.3 71.8)">2</text>
<text x="71.7" y="67.1">4</text>
<text x="41.9" y="77.2">A8</text>
<text x="41.8" y="79.8">B8</text>
<text x="95.8" y="82.3">8</text>
<text x="105.2" y="79.4" transform="rotate(-90 105.2 79.4)">5</text>
<text x="113.6" y="82.3">6</text>
<text x="22.6" y="86.4" transform="rotate(-90 22.6 86.4)">S1</text>
<text x="30.2" y="86.3" transform="rotate(-90 30.2 86.3)">A1</text>
<text x="95.8" y="87.4">1</text>
<text x="95.8" y="89.9">2</text>
<text x="113.6" y="89.9">4</text>
<text x="113.6" y="84.8">7</text>
<text x="105.2" y="94.7" transform="rotate(-90 105.2 94.7)">3</text>
<text x="54.4" y="142.9" transform="rotate(-90 54.4 142.9)">1</text>
<text x="64.7" y="148.3">10</text>
<text x="65.3" y="156">2</text>
<text x="65.3" y="158.5">6</text>
<text x="65.3" y="161">8</text>
<text x="54.4" y="170.9" transform="rotate(-90 54.4 170.9)">3</text>
</g>
<g font-size="1.8" fill="#0f0f0f">
<text x="137.2" y="45.4">PWR_LED_C</text>
<text x="50.8" y="49.2">CONN_CC1</text>
<text x="49.5" y="64.4">CONN_DN</text>
<text x="49.5" y="67">CONN_DP</text>
<text x="85.1" y="68.2">V3</text>
<text x="113.6" y="82.3">6 UART_RX</text>
<text x="81.3" y="87.3">USB_DP</text>
<text x="81.3" y="89.8">USB_DN</text>
<text x="113.6" y="84.8">7 UART_TX</text>
<text x="179.1" y="87.3">SWDIO</text>
<text x="179.1" y="84.7">SWDCLK</text>
<text x="158.7" y="92.4">0V9_DECOUPLE</text>
<text x="166.4" y="94.9">1V3_RADIO_DECOUPLE</text>
<text x="158.7" y="100">1V3_LDO_DECOUPLE</text>
<text x="166.4" y="97.4">SUPPLY_DECOUPLE</text>
<text x="230.5" y="131.7">UART_RX</text>
<text x="224.8" y="138.1">DEBUG_LED_A</text>
<text x="230.8" y="140.6">UART_TX</text>
<text x="245.1" y="138.1">DEBUG_LED_C</text>
<text x="65.3" y="153.4">4 SWDCLK</text>
<text x="67.6" y="155.9">SWDIO</text>
<text x="51.8" y="170.9" transform="rotate(-90 51.8 170.9)">9</text>
</g>
<g font-size="1.8" fill="#009600">
<text x="49.5" y="51.7">CONN_CC2</text>
<text x="39.4" y="172.4">SWD_GND_DET</text>
</g>
<g font-size="1.8" fill="#989898">
<text x="133.4" y="162.2">H3</text>
<text x="133.4" y="164.7">MountingHole_Pad</text>
<text x="154.9" y="162.2">H4</text>
<text x="154.9" y="164.7">MountingHole_Pad</text>
<text x="134.6" y="185">H1</text>
<text x="153.7" y="185">H2</text>
<text x="134.6" y="187.6">MountingHole</text>
<text x="153.7" y="187.6">MountingHole</text>
</g>
<g font-size="1.8" fill="#0000c2">
<text x="138.2" y="173">Grounded</text>
<text x="148.2" y="173">Mounting</text>
<text x="157.9" y="173">Holes</text>
<text x="141" y="180.7">Tooling</text>
<text x="149" y="180.7">Holes</text>
</g>
<g font-size="1.6" fill="#006464">
<text x="125.3" y="43.2">19-217/GHC-YR1S2/6T</text>
<text x="233.2" y="135.9">19-217/GHC-YR1S2/6T</text>
</g>
<g font-size="1.4" fill="#006464">
<text x="211.7" y="80.7">VCC</text>
<text x="191.5" y="85.8">SWDCLK</text>
<text x="191.5" y="88.4">SWDIO</text>
<text x="191.5" y="93.4">DEC1</text>
<text x="191.5" y="96">DEC2</text>
<text x="211.6" y="93.4">DCC</text>
<text x="191.5" y="101.1">DEC4</text>
<text x="191.5" y="98.5">DEC3</text>
<text x="191.5" y="106.1">P0.02</text>
<text x="210.2" y="106.1">P0.17</text>
<text x="191.5" y="108.7">P0.03</text>
<text x="191.5" y="111.2">P0.04</text>
<text x="191.5" y="113.8">P0.05</text>
<text x="210.2" y="108.7">P0.18</text>
<text x="210.2" y="111.2">P0.19</text>
<text x="210.2" y="113.8">P0.20</text>
<text x="191.5" y="116.3">P0.06</text>
<text x="191.5" y="118.8">P0.07</text>
<text x="210.2" y="116.3">P0.21</text>
<text x="210.2" y="118.8">P0.22</text>
<text x="191.5" y="121.4">P0.08</text>
<text x="191.5" y="123.9">P0.09</text>
<text x="210.2" y="121.4">P0.23</text>
<text x="210.2" y="123.9">P0.24</text>
<text x="191.5" y="126.5">P0.10</text>
<text x="191.5" y="129">P0.11</text>
<text x="191.5" y="131.5">P0.12</text>
<text x="210.2" y="126.5">P0.25</text>
<text x="210.2" y="129">P0.26</text>
<text x="210.2" y="131.5">P0.27</text>
<text x="191.5" y="134.1">P0.13</text>
<text x="191.5" y="136.6">P0.14</text>
<text x="210.2" y="134.1">P0.28</text>
<text x="210.2" y="136.6">P0.29</text>
<text x="191.5" y="139.2">P0.15</text>
<text x="191.5" y="141.7">P0.16</text>
<text x="210.2" y="139.2">P0.30</text>
<text x="210.2" y="141.7">P0.31</text>
<text x="211.5" y="146.8">GND</text>
</g>
<g font-size="1.4" fill="#a90000">
<text x="217.3" y="79.8">16</text>
<text x="186.9" y="84.8">37</text>
<text x="186.9" y="87.4">38</text>
<text x="186.9" y="92.5">14</text>
<text x="187.3" y="95">3</text>
<text x="217.3" y="92.5">13</text>
<text x="186.9" y="100.1">12</text>
<text x="187.3" y="97.5">4</text>
<text x="186.9" y="105.2">17</text>
<text x="186.9" y="107.7">18</text>
<text x="217.3" y="105.2">32</text>
<text x="217.3" y="107.7">33</text>
<text x="186.9" y="110.2">19</text>
<text x="186.9" y="112.8">20</text>
<text x="217.3" y="110.2">34</text>
<text x="217.3" y="112.8">35</text>
<text x="186.9" y="115.3">21</text>
<text x="186.9" y="117.9">22</text>
<text x="217.3" y="115.3">36</text>
<text x="217.3" y="117.9">39</text>
<text x="186.9" y="120.4">23</text>
<text x="186.9" y="122.9">24</text>
<text x="186.9" y="125.5">25</text>
<text x="217.3" y="120.4">40</text>
<text x="217.3" y="122.9">41</text>
<text x="217.8" y="125.5">5</text>
<text x="186.9" y="128">26</text>
<text x="186.9" y="130.6">27</text>
<text x="217.8" y="128">6</text>
<text x="217.8" y="130.6">7</text>
<text x="186.9" y="133.1">28</text>
<text x="186.9" y="135.6">29</text>
<text x="217.8" y="133.1">8</text>
<text x="217.8" y="135.6">9</text>
<text x="186.9" y="138.2">30</text>
<text x="186.9" y="140.7">31</text>
<text x="217.3" y="138.2">10</text>
<text x="217.3" y="140.7">11</text>
<text x="217.8" y="145.8">0</text>
</g>
</svg>
